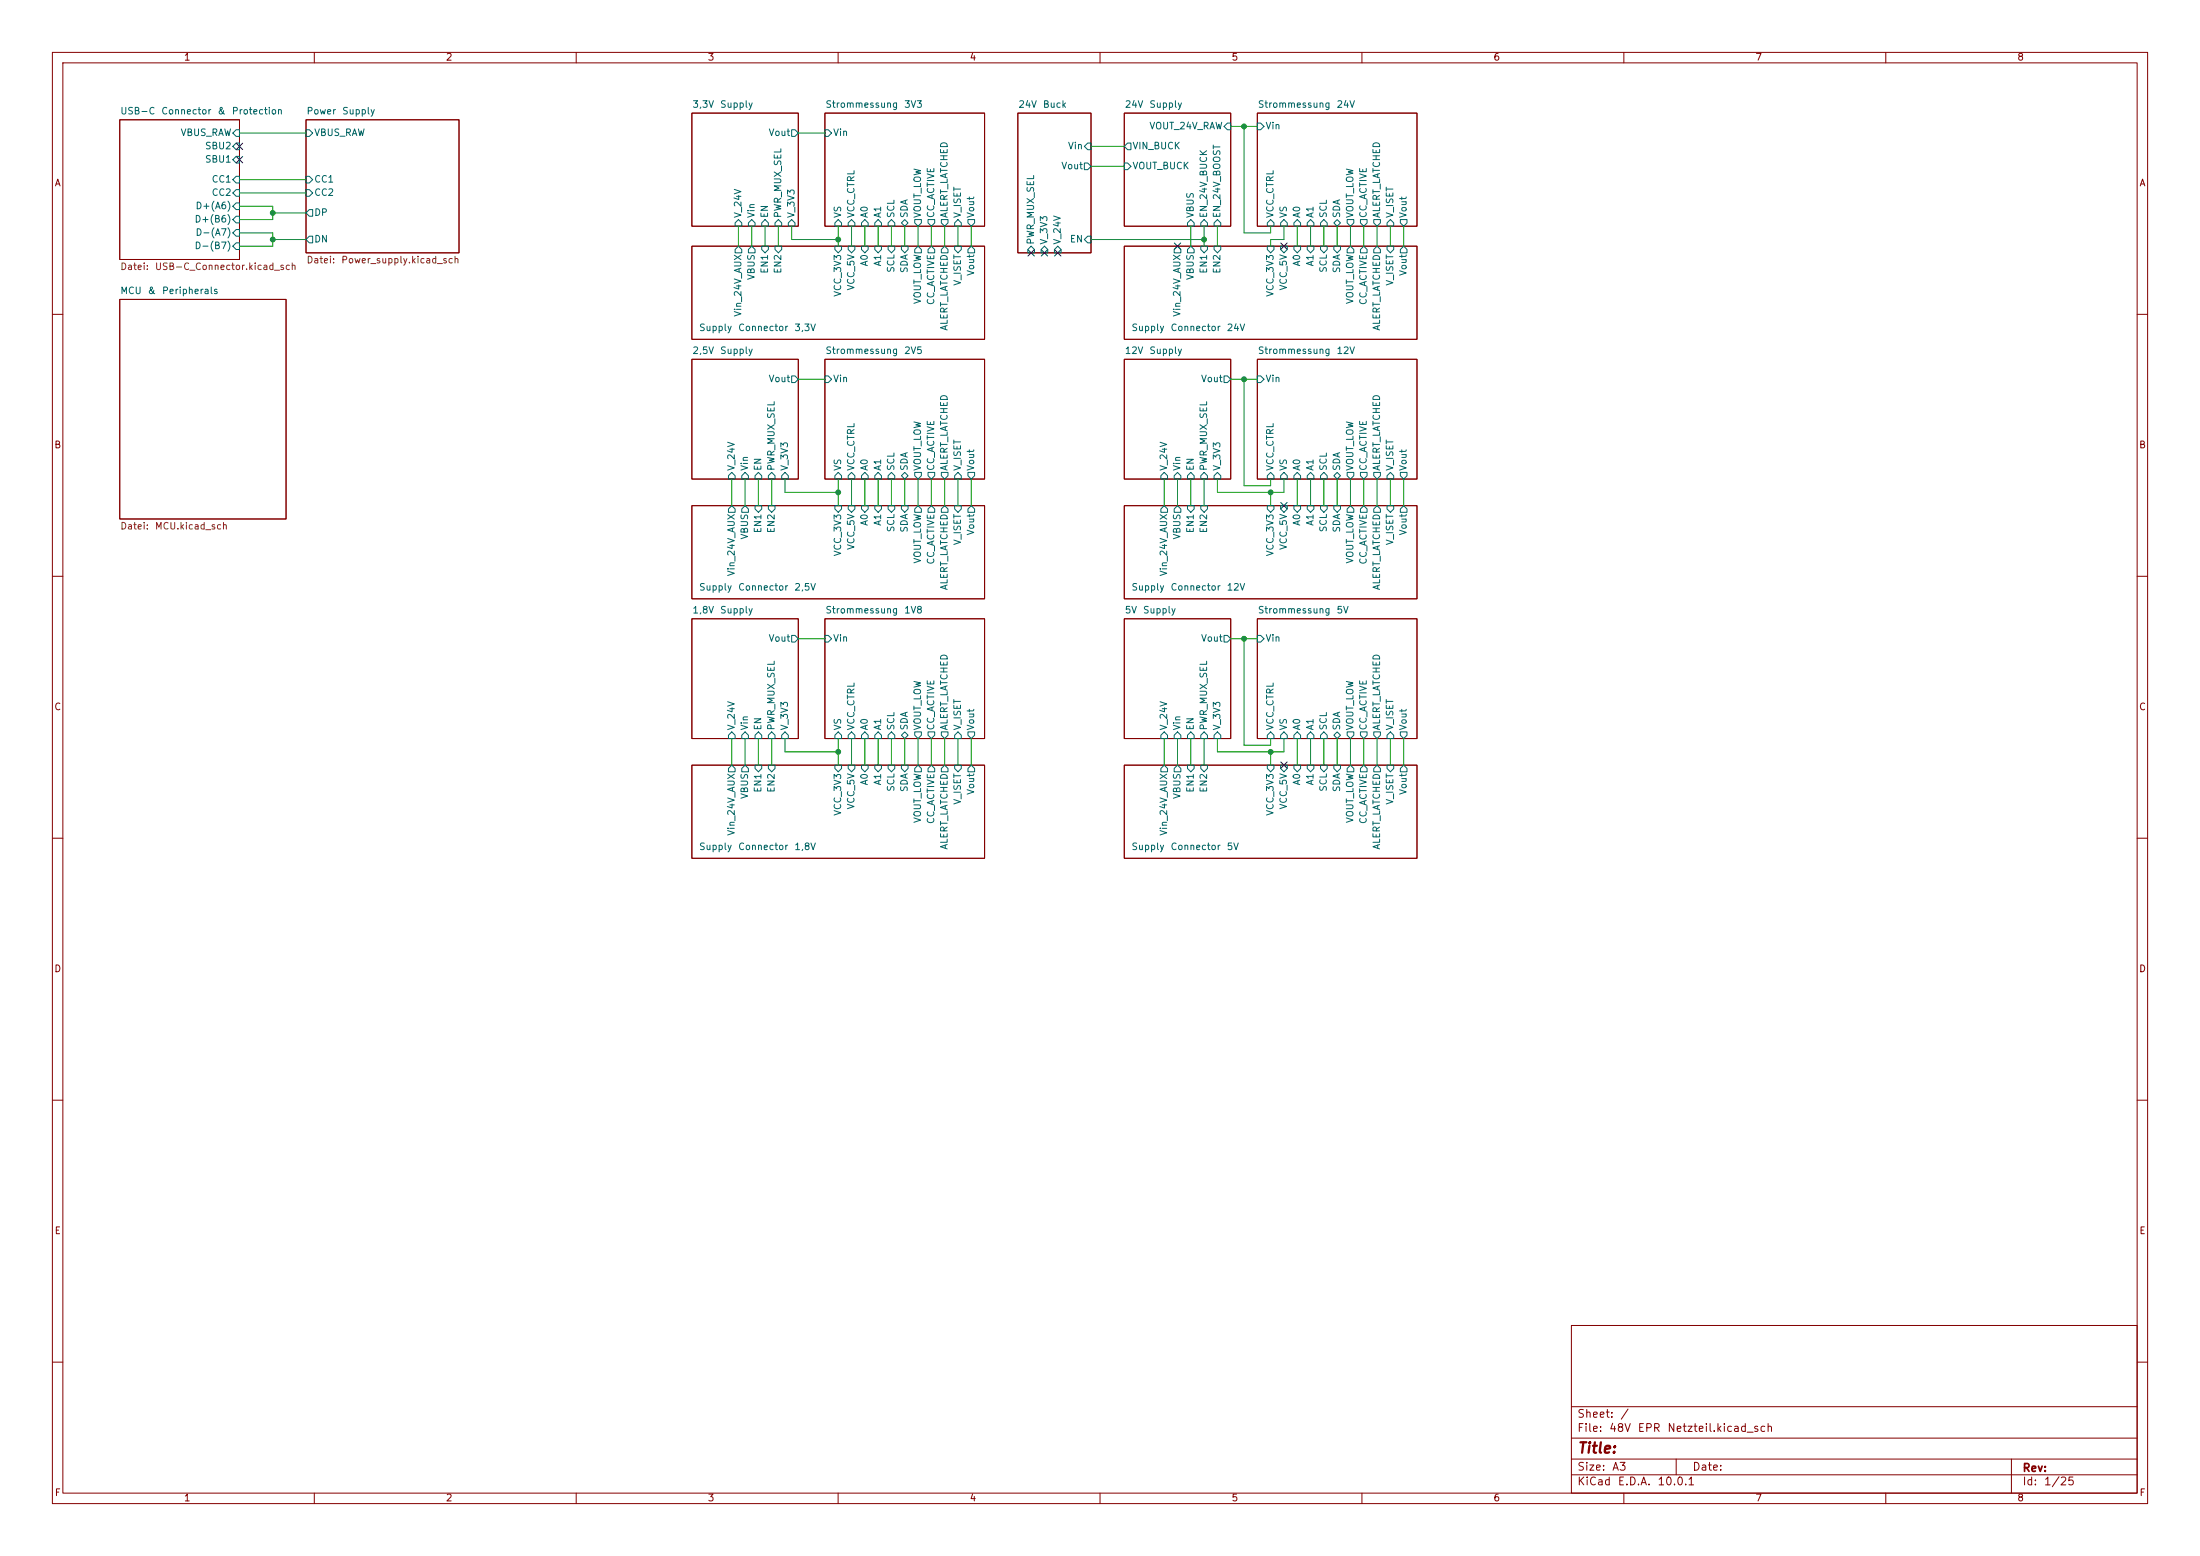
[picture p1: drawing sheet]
<svg xmlns="http://www.w3.org/2000/svg" width="420mm" height="297mm" viewBox="0 0 420 297" stroke-linecap="round" stroke-linejoin="round" font-family="sans-serif">
<g fill="none" stroke="#840000" stroke-width=".19">
<path d="M10 10h400v277h-400zM12 12h396v273h-396zM60 10v2M110 10v2M160 10v2M210 10v2M260 10v2M310 10v2M360 10v2M22.9 22.9h22.8v26.6h-22.8zM58.4 22.9h29.2v25.4h-29.2zM132.1 21.6h20.3v21.6h-20.3z"/>
<path d="M157.5 21.6h30.5v21.6h-30.5zM194.3 21.6h14v26.7h-14zM214.6 21.6h20.3v21.6h-20.3zM240 21.6h30.5v21.6h-30.5zM22.9 57.2h31.7v41.9h-31.7zM132.1 47h55.9v17.8h-55.9zM214.6 47h55.9v17.8h-55.9zM10 60h2M132.1 68.6h20.3v22.8h-20.3zM157.5 68.6h30.5v22.8h-30.5zM214.6 68.6h20.3v22.8h-20.3zM240 68.6h30.5v22.8h-30.5z"/>
<path d="M408 60h2M132.1 96.5h55.9v17.8h-55.9zM214.6 96.5h55.9v17.8h-55.9zM10 110h2M132.1 118.1h20.3v22.9h-20.3zM157.5 118.1h30.5v22.9h-30.5zM214.6 118.1h20.3v22.9h-20.3zM240 118.1h30.5v22.9h-30.5zM408 110h2M10 160h2M132.1 146.1h55.9v17.7h-55.9zM214.6 146.1h55.9v17.7h-55.9z"/>
<path d="M408 160h2M10 210h2M408 210h2M300 253h108v32h-108zM10 260h2M300 278.5h108M300 274.5h108M300 268.5h108M320 278.5v3M384 278.5v6.5M408 260h2M60 285v2"/>
<path d="M110 285v2M160 285v2M210 285v2M260 285v2M300 281.5h108M310 285v2M360 285v2"/>
</g>
<g fill="none" stroke="#006464" stroke-width=".19">
<path d="M44.4 34.3l.7-.6h.6v1.2h-.6zM44.4 36.8l.7-.6h.6v1.3h-.6zM44.4 39.4l.7-.7h.6v1.3h-.6zM44.4 30.5l.7-.7h.6v1.3h-.6zM44.4 27.9l.7-.6h.6v1.3h-.6zM44.4 25.4l.7-.6h.6v1.2h-.6zM58.4 33.7h.7l.6 .6-.6 .6h-.7zM58.4 36.2h.7l.6 .6-.6 .7h-.7zM58.4 24.8h.7l.6 .6-.6 .6h-.7zM151.1 24.8h.7l.6 .6-.6 .6h-.7zM157.5 24.8h.6l.6 .6-.6 .6h-.6zM207 27.9l.6-.6h.7v1.3h-.7z"/>
<path d="M207 31.1h.6l.7 .7-.7 .6h-.6zM214.6 31.1h.7l.6 .7-.6 .6h-.7zM215.3 27.3h.6v1.3h-.6l-.7-.7zM234.3 23.5h.6v1.3h-.6l-.6-.7zM240 23.5h.7l.6 .6-.6 .7h-.7zM44.4 41.9l.7-.6h.6v1.2h-.6zM44.4 44.5l.7-.7h.6v1.3h-.6zM44.4 47l.7-.6h.6v1.2h-.6zM59.1 45.1h.6v1.3h-.6l-.7-.7zM59.1 40h.6v1.3h-.6l-.7-.7zM140.3 42.5l.7-.6 .6 .6v.7h-1.3zM140.3 47.6l.7-.6 .6 .6v.7h-1.3z"/>
<path d="M142.9 42.5l.6-.6 .6 .6v.7h-1.2zM142.9 47.6l.6-.6 .6 .6v.7h-1.2zM145.4 47h1.3v.6l-.7 .7-.6-.7zM146 41.9l.7 .6v.7h-1.3v-.7zM148 47h1.2v.6l-.6 .7-.6-.7zM148.6 41.9l.6 .6v.7h-1.2v-.7zM151.1 41.9l.7 .6v.7h-1.3v-.7zM159.4 47h1.3v.6l-.7 .7-.6-.7zM160 41.9l.7 .6v.7h-1.3v-.7zM161.9 47h1.3v.6l-.6 .7-.7-.7zM162.6 41.9l.6 .6v.7h-1.3v-.7zM164.5 47h1.2v.6l-.6 .7-.6-.7z"/>
<path d="M165.1 41.9l.6 .6v.7h-1.2v-.7zM167 47h1.3v.6l-.7 .7-.6-.7zM167.6 41.9l.7 .6v.7h-1.3v-.7zM169.5 47h1.3v.6l-.6 .7-.7-.7zM169.5 42.5l.7-.6 .6 .6v.7h-1.3zM172.1 47h1.3v.6l-.7 .7-.6-.7zM172.1 42.5l.6-.6 .7 .6-.7 .7zM174.6 41.9h1.3v.6l-.6 .7-.7-.7zM175.3 47l.6 .6v.7h-1.3v-.7zM177.2 41.9h1.2v.6l-.6 .7-.6-.7zM177.8 47l.6 .6v.7h-1.2v-.7zM179.7 41.9h1.3v.6l-.7 .7-.6-.7z"/>
<path d="M180.3 47l.7 .6v.7h-1.3v-.7zM182.2 47h1.3v.6l-.6 .7-.7-.7zM182.9 41.9l.6 .6v.7h-1.3v-.7zM184.8 41.9h1.3v.6l-.7 .7-.6-.7zM185.4 47l.7 .6v.7h-1.3v-.7zM196.8 47l.7 .6v.7h-1.3v-.7zM199.4 47l.6 .6v.7h-1.2v-.7zM201.3 47.6l.6-.6 .7 .6v.7h-1.3zM207 45.7l.6-.6h.7v1.3h-.7zM224.8 47l.6 .6v.7h-1.2v-.7zM227.3 41.9l.7 .6v.7h-1.3v-.7zM227.3 47l.7 .6v.7h-1.3v-.7z"/>
<path d="M229.2 47h1.3v.6l-.6 .7-.7-.7zM229.9 41.9l.6 .6v.7h-1.3v-.7zM231.8 47h1.2v.6l-.6 .7-.6-.7zM232.4 41.9l.6 .6v.7h-1.2v-.7zM241.9 47h1.3v.6l-.6 .7-.7-.7zM242.6 41.9l.6 .6v.7h-1.3v-.7zM244.5 47h1.2v.6l-.6 .7-.6-.7zM245.1 41.9l.6 .6v.7h-1.2v-.7zM247 47h1.3v.6l-.7 .7-.6-.7zM247.6 41.9l.7 .6v.7h-1.3v-.7zM249.6 47h1.2v.6l-.6 .7-.6-.7zM250.2 41.9l.6 .6v.7h-1.2v-.7z"/>
<path d="M252.1 47h1.3v.6l-.7 .7-.6-.7zM252.7 41.9l.7 .6v.7h-1.3v-.7zM254.6 47h1.3v.6l-.6 .7-.7-.7zM254.6 42.5l.7-.6 .6 .6-.6 .7zM257.2 41.9h1.2v.6l-.6 .7-.6-.7zM257.8 47l.6 .6v.7h-1.2v-.7zM259.7 41.9h1.3v.6l-.7 .7-.6-.7zM260.3 47l.7 .6v.7h-1.3v-.7zM262.3 41.9h1.2v.6l-.6 .7-.6-.7zM262.9 47l.6 .6v.7h-1.2v-.7zM264.8 47h1.3v.6l-.7 .7-.6-.7zM265.4 41.9l.7 .6v.7h-1.3v-.7z"/>
<path d="M267.3 41.9h1.3v.6l-.6 .7-.7-.7zM268 47l.6 .6v.7h-1.3v-.7zM151.1 71.8h.7l.6 .6-.6 .6h-.7zM157.5 71.8h.6l.6 .6-.6 .6h-.6zM233.7 71.8h.6l.6 .6-.6 .6h-.6zM240 71.8h.7l.6 .6-.6 .6h-.7zM139.7 96.5l.6 .7v.6h-1.2v-.6zM139.7 90.2l.6 .6v.6h-1.2v-.6zM142.2 96.5l.7 .7v.6h-1.3v-.6zM142.2 90.2l.7 .6v.6h-1.3v-.6zM144.1 96.5h1.3v.7l-.6 .6-.7-.6zM144.8 90.2l.6 .6v.6h-1.3v-.6z"/>
<path d="M146.7 96.5h1.3v.7l-.7 .6-.6-.6zM147.3 90.2l.7 .6v.6h-1.3v-.6zM149.2 90.8l.7-.6 .6 .6v.6h-1.3zM159.4 96.5h1.3v.7l-.7 .6-.6-.6zM160 90.2l.7 .6v.6h-1.3v-.6zM161.9 96.5h1.3v.7l-.6 .6-.7-.6zM162.6 90.2l.6 .6v.6h-1.3v-.6zM164.5 96.5h1.2v.7l-.6 .6-.6-.6zM165.1 90.2l.6 .6v.6h-1.2v-.6zM167 96.5h1.3v.7l-.7 .6-.6-.6zM167.6 90.2l.7 .6v.6h-1.3v-.6zM169.5 96.5h1.3v.7l-.6 .6-.7-.6z"/>
<path d="M170.2 90.2l.6 .6v.6h-1.3v-.6zM172.1 90.8l.6-.6 .7 .6-.7 .6zM172.1 96.5h1.3v.7l-.7 .6-.6-.6zM174.6 90.2h1.3v.6l-.6 .6-.7-.6zM175.3 96.5l.6 .7v.6h-1.3v-.6zM177.2 90.2h1.2v.6l-.6 .6-.6-.6zM177.8 96.5l.6 .7v.6h-1.2v-.6zM179.7 90.2h1.3v.6l-.7 .6-.6-.6zM180.3 96.5l.7 .7v.6h-1.3v-.6zM182.2 96.5h1.3v.7l-.6 .6-.7-.6zM182.9 90.2l.6 .6v.6h-1.3v-.6zM184.8 90.2h1.3v.6l-.7 .6-.6-.6z"/>
<path d="M185.4 96.5l.7 .7v.6h-1.3v-.6zM221.6 90.8l.6-.6 .7 .6v.6h-1.3zM222.2 96.5l.7 .7v.6h-1.3v-.6zM224.2 90.8l.6-.6 .6 .6v.6h-1.2zM224.8 96.5l.6 .7v.6h-1.2v-.6zM226.7 96.5h1.3v.7l-.7 .6-.6-.6zM227.3 90.2l.7 .6v.6h-1.3v-.6zM229.2 96.5h1.3v.7l-.6 .6-.7-.6zM229.9 90.2l.6 .6v.6h-1.3v-.6zM232.4 90.2l.6 .6v.6h-1.2v-.6zM241.9 96.5h1.3v.7l-.6 .6-.7-.6zM242.6 90.2l.6 .6v.6h-1.3v-.6z"/>
<path d="M244.5 96.5h1.2v.7l-.6 .6-.6-.6zM244.5 90.8l.6-.6 .6 .6v.6h-1.2zM247 96.5h1.3v.7l-.7 .6-.6-.6zM247.6 90.2l.7 .6v.6h-1.3v-.6zM249.6 96.5h1.2v.7l-.6 .6-.6-.6zM250.2 90.2l.6 .6v.6h-1.2v-.6zM252.1 96.5h1.3v.7l-.7 .6-.6-.6zM252.7 90.2l.7 .6v.6h-1.3v-.6zM254.6 96.5h1.3v.7l-.6 .6-.7-.6zM254.6 90.8l.7-.6 .6 .6-.6 .6zM257.2 90.2h1.2v.6l-.6 .6-.6-.6zM257.8 96.5l.6 .7v.6h-1.2v-.6z"/>
<path d="M259.7 90.2h1.3v.6l-.7 .6-.6-.6zM260.3 96.5l.7 .7v.6h-1.3v-.6zM262.3 90.2h1.2v.6l-.6 .6-.6-.6zM262.9 96.5l.6 .7v.6h-1.2v-.6zM264.8 96.5h1.3v.7l-.7 .6-.6-.6zM265.4 90.2l.7 .6v.6h-1.3v-.6zM267.3 90.2h1.3v.6l-.6 .6-.7-.6zM268 96.5l.6 .7v.6h-1.3v-.6zM139.7 139.7l.6 .6v.7h-1.2v-.7zM142.2 139.7l.7 .6v.7h-1.3v-.7zM144.8 139.7l.6 .6v.7h-1.3v-.7zM147.3 139.7l.7 .6v.7h-1.3v-.7z"/>
<path d="M151.1 121.3h.7l.6 .6-.6 .7h-.7zM157.5 121.3h.6l.6 .6-.6 .7h-.6zM160 139.7l.7 .6v.7h-1.3v-.7zM162.6 139.7l.6 .6v.7h-1.3v-.7zM165.1 139.7l.6 .6v.7h-1.2v-.7zM167.6 139.7l.7 .6v.7h-1.3v-.7zM170.2 139.7l.6 .6v.7h-1.3v-.7zM174.6 139.7h1.3v.6l-.6 .7-.7-.7zM177.2 139.7h1.2v.6l-.6 .7-.6-.7zM179.7 139.7h1.3v.6l-.7 .7-.6-.7zM182.9 139.7l.6 .6v.7h-1.3v-.7zM184.8 139.7h1.3v.6l-.7 .7-.6-.7z"/>
<path d="M224.8 139.7l.6 .6v.7h-1.2v-.7zM227.3 139.7l.7 .6v.7h-1.3v-.7zM229.9 139.7l.6 .6v.7h-1.3v-.7zM232.4 139.7l.6 .6v.7h-1.2v-.7zM233.7 121.3h.6l.6 .6-.6 .7h-.6zM240 121.3h.7l.6 .6-.6 .7h-.7zM247.6 139.7l.7 .6v.7h-1.3v-.7zM250.2 139.7l.6 .6v.7h-1.2v-.7zM252.7 139.7l.7 .6v.7h-1.3v-.7zM257.2 139.7h1.2v.6l-.6 .7-.6-.7zM259.7 139.7h1.3v.6l-.7 .7-.6-.7zM262.3 139.7h1.2v.6l-.6 .7-.6-.7z"/>
<path d="M265.4 139.7l.7 .6v.7h-1.3v-.7zM267.3 139.7h1.3v.6l-.6 .7-.7-.7zM139.7 146.1l.6 .6v.6h-1.2v-.6zM142.2 146.1l.7 .6v.6h-1.3v-.6zM144.1 146.1h1.3v.6l-.6 .6-.7-.6zM146.7 146.1h1.3v.6l-.7 .6-.6-.6zM149.2 140.3l.7-.6 .6 .6v.7h-1.3zM159.4 146.1h1.3v.6l-.7 .6-.6-.6zM161.9 146.1h1.3v.6l-.6 .6-.7-.6zM164.5 146.1h1.2v.6l-.6 .6-.6-.6zM167 146.1h1.3v.6l-.7 .6-.6-.6zM169.5 146.1h1.3v.6l-.6 .6-.7-.6z"/>
<path d="M172.1 140.3l.6-.6 .7 .6-.7 .7zM172.1 146.1h1.3v.6l-.7 .6-.6-.6zM175.3 146.1l.6 .6v.6h-1.3v-.6zM177.8 146.1l.6 .6v.6h-1.2v-.6zM180.3 146.1l.7 .6v.6h-1.3v-.6zM182.2 146.1h1.3v.6l-.6 .6-.7-.6zM185.4 146.1l.7 .6v.6h-1.3v-.6zM221.6 140.3l.6-.6 .7 .6v.7h-1.3zM222.2 146.1l.7 .6v.6h-1.3v-.6zM224.2 146.7l.6-.6 .6 .6v.6h-1.2zM226.7 146.1h1.3v.6l-.7 .6-.6-.6zM229.2 146.1h1.3v.6l-.6 .6-.7-.6z"/>
<path d="M241.9 140.3l.7-.6 .6 .6v.7h-1.3zM241.9 146.1h1.3v.6l-.6 .6-.7-.6zM244.5 140.3l.6-.6 .6 .6v.7h-1.2zM244.5 146.1h1.2v.6l-.6 .6-.6-.6zM247 146.1h1.3v.6l-.7 .6-.6-.6zM249.6 146.1h1.2v.6l-.6 .6-.6-.6zM252.1 146.1h1.3v.6l-.7 .6-.6-.6zM254.6 140.3l.7-.6 .6 .6-.6 .7zM254.6 146.1h1.3v.6l-.6 .6-.7-.6zM257.8 146.1l.6 .6v.6h-1.2v-.6zM260.3 146.1l.7 .6v.6h-1.3v-.6zM262.9 146.1l.6 .6v.6h-1.2v-.6z"/>
<path d="M264.8 146.1h1.3v.6l-.7 .6-.6-.6zM268 146.1l.6 .6v.6h-1.3v-.6z"/>
</g>
<g fill="none" stroke="#009600" stroke-width=".19">
<path d="M45.7 39.4h6.4v2.5h-6.4M45.7 25.4h12.7M45.7 36.8h12.7M45.7 34.3h12.7M152.4 25.4h5.1M208.3 27.9h6.3M208.3 31.8h6.3M234.9 24.1h5.1M237.5 24.1v20.4h5.1v-1.3M45.7 44.5h6.4v2.5h-6.4M52.1 45.7h6.3M52.1 40.6h6.3"/>
<path d="M141 43.2v3.8M143.5 43.2v3.8M146 43.2v3.8M148.6 43.2v3.8M151.1 43.2v2.5h8.9M160 43.2v3.8M162.6 43.2v3.8M165.1 43.2v3.8M167.6 43.2v3.8M170.2 43.2v3.8M172.7 43.2v3.8M175.3 43.2v3.8"/>
<path d="M177.8 43.2v3.8M180.3 43.2v3.8M182.9 43.2v3.8M185.4 43.2v3.8M208.3 45.7h21.6M227.3 43.2v3.8M229.9 43.2v3.8M232.4 43.2v3.8M245.1 43.2v2.5h-2.5v1.3M247.6 43.2v3.8M250.2 43.2v3.8M252.7 43.2v3.8"/>
<path d="M255.3 43.2v3.8M257.8 43.2v3.8M260.3 43.2v3.8M262.9 43.2v3.8M265.4 43.2v3.8M268 43.2v3.8M152.4 72.4h5.1M234.9 72.4h5.1M237.5 72.4v20.3h5.1v-1.3M139.7 91.4v5.1M142.2 91.4v5.1M144.8 91.4v5.1"/>
<path d="M147.3 91.4v5.1M149.9 91.4v2.6h10.1M160 91.4v5.1M162.6 91.4v5.1M165.1 91.4v5.1M167.6 91.4v5.1M170.2 91.4v5.1M172.7 91.4v5.1M175.3 91.4v5.1M177.8 91.4v5.1M180.3 91.4v5.1M182.9 91.4v5.1"/>
<path d="M185.4 91.4v5.1M222.2 91.4v5.1M224.8 91.4v5.1M227.3 91.4v5.1M229.9 91.4v5.1M232.4 91.4v2.6h12.7v-2.6M242.6 94v2.5M247.6 91.4v5.1M250.2 91.4v5.1M252.7 91.4v5.1M255.3 91.4v5.1M257.8 91.4v5.1"/>
<path d="M260.3 91.4v5.1M262.9 91.4v5.1M265.4 91.4v5.1M268 91.4v5.1M152.4 121.9h5.1M234.9 121.9h5.1M237.5 121.9v20.3h5.1v-1.2M139.7 141v5.1M142.2 141v5.1M144.8 141v5.1M147.3 141v5.1M149.9 141v2.5h10.1"/>
<path d="M160 141v5.1M162.6 141v5.1M165.1 141v5.1M167.6 141v5.1M170.2 141v5.1M172.7 141v5.1M175.3 141v5.1M177.8 141v5.1M180.3 141v5.1M182.9 141v5.1M185.4 141v5.1M222.2 141v5.1"/>
<path d="M224.8 141v5.1M227.3 141v5.1M229.9 141v5.1M232.4 141v2.5h12.7v-2.5M242.6 143.5v2.6M247.6 141v5.1M250.2 141v5.1M252.7 141v5.1M255.3 141v5.1M257.8 141v5.1M260.3 141v5.1M262.9 141v5.1"/>
<path d="M265.4 141v5.1M268 141v5.1"/>
</g>
<g fill="none" stroke="#000084" stroke-width=".19">
<path d="M45.1 27.3l1.2 1.2M45.1 29.9l1.2 1.2M46.3 27.3l-1.2 1.2M46.3 29.9l-1.2 1.2M196.2 47.7l1.3 1.2M197.5 47.7l-1.3 1.2M198.8 47.7l1.2 1.2M200 47.7l-1.2 1.2M201.3 47.7l1.2 1.2M202.5 47.7l-1.2 1.2M224.2 46.4l1.2 1.2M225.4 46.4l-1.2 1.2"/>
<path d="M244.5 46.4l1.2 1.2M245.7 46.4l-1.2 1.2M244.5 95.9l1.2 1.2M245.7 95.9l-1.2 1.2M244.5 145.4l1.2 1.3M245.7 145.4l-1.2 1.3"/>
</g>
<g fill="#009600" stroke="#009600" stroke-width=".19">
<circle cx="52.1" cy="45.7" r=".46"/>
<circle cx="52.1" cy="40.6" r=".46"/>
<circle cx="160" cy="45.7" r=".46"/>
<circle cx="237.5" cy="121.9" r=".46"/>
<circle cx="242.6" cy="143.5" r=".46"/>
<circle cx="237.5" cy="72.4" r=".46"/>
<circle cx="237.5" cy="24.1" r=".46"/>
<circle cx="160" cy="94" r=".46"/>
<circle cx="160" cy="143.5" r=".46"/>
<circle cx="229.9" cy="45.7" r=".46"/>
<circle cx="242.6" cy="94" r=".46"/>
</g>
<text font-size="2" fill="#840000" x="301" y="277.9">Title:</text>
<g font-size="1.5" fill="#840000">
<text x="301" y="273.7">File:</text>
<text x="301" y="271">Sheet:</text>
<text x="307.1" y="273.7">48V</text>
<text x="309.2" y="271">/</text>
<text x="312.5" y="273.7">EPR</text>
<text x="318.2" y="273.7">Netzteil.kicad_sch</text>
<text x="301" y="281.1">Size:</text>
<text x="307.6" y="281.1">A3</text>
<text x="323" y="281.1">Date:</text>
<text x="386" y="281.3">Rev:</text>
<text x="301" y="283.9">KiCad</text>
<text x="308.7" y="283.9">E.D.A.</text>
<text x="316.3" y="283.9">10.0.1</text>
<text x="386" y="283.9">Id:</text>
<text x="390.1" y="283.9">1/25</text>
</g>
<g font-size="1.3" fill="#840000">
<text x="35" y="11.9">1</text>
<text x="85" y="11.9">2</text>
<text x="135" y="11.9">3</text>
<text x="185" y="11.9">4</text>
<text x="235" y="11.9">5</text>
<text x="285" y="11.9">6</text>
<text x="335" y="11.9">7</text>
<text x="385" y="11.9">8</text>
<text x="10.3" y="35.9">A</text>
<text x="408.3" y="35.9">A</text>
<text x="10.3" y="85.9">B</text>
<text x="408.2" y="85.9">B</text>
<text x="10.3" y="135.9">C</text>
<text x="408.2" y="135.9">C</text>
<text x="10.3" y="185.9">D</text>
<text x="408.2" y="185.9">D</text>
<text x="10.3" y="235.9">E</text>
<text x="408.3" y="235.9">E</text>
<text x="10.3" y="285.9">F</text>
<text x="35" y="286.9">1</text>
<text x="85" y="286.9">2</text>
<text x="135" y="286.9">3</text>
<text x="185" y="286.9">4</text>
<text x="235" y="286.9">5</text>
<text x="285" y="286.9">6</text>
<text x="335" y="286.9">7</text>
<text x="385" y="286.9">8</text>
<text x="408.3" y="285.9">F</text>
</g>
<g font-size="1.3" fill="#006464">
<text x="22.9" y="22.1">USB-C</text>
<text x="30.7" y="22.1">Connector</text>
<text x="41.4" y="22.1">&amp;</text>
<text x="44.2" y="22.1">Protection</text>
<text x="58.4" y="22.1">Power</text>
<text x="65.2" y="22.1">Supply</text>
<text x="132.1" y="20.9">3,3V</text>
<text x="137.4" y="20.9">Supply</text>
<text x="157.5" y="20.9">Strommessung</text>
<text x="172.5" y="20.9">3V3</text>
<text x="194.3" y="20.9">24V</text>
<text x="199" y="20.9">Buck</text>
<text x="214.6" y="20.9">24V</text>
<text x="219.3" y="20.9">Supply</text>
<text x="240" y="20.9">Strommessung</text>
<text x="255" y="20.9">24V</text>
<text x="34.4" y="26.3">VBUS_RAW</text>
<text x="39" y="28.8">SBU2</text>
<text x="59.9" y="26.3">VBUS_RAW</text>
<text x="146.6" y="26.3">Vout</text>
<text x="158.9" y="26.3">Vin</text>
<text x="203.8" y="28.8">Vin</text>
<text x="216.1" y="28.8">VIN_BUCK</text>
<text x="219.3" y="25">VOUT_24V_RAW</text>
<text x="241.5" y="25">Vin</text>
<text x="39" y="31.3">SBU1</text>
<text x="40.3" y="35.2">CC1</text>
<text x="59.9" y="35.2">CC1</text>
<text x="202.5" y="32.6">Vout</text>
<text x="216.1" y="32.6">VOUT_BUCK</text>
<text x="37.2" y="40.2">D+(A6)</text>
<text x="40.3" y="37.7">CC2</text>
<text x="59.9" y="37.7">CC2</text>
<text x="59.9" y="41.5">DP</text>
<text x="141.8" y="41.7" transform="rotate(-90 141.8 41.7)">V_24V</text>
<text x="144.4" y="41.7" transform="rotate(-90 144.4 41.7)">Vin</text>
<text x="146.9" y="41.7" transform="rotate(-90 146.9 41.7)">EN</text>
<text x="149.5" y="41.7" transform="rotate(-90 149.5 41.7)">PWR_MUX_SEL</text>
<text x="152" y="41.7" transform="rotate(-90 152 41.7)">V_3V3</text>
<text x="160.9" y="41.7" transform="rotate(-90 160.9 41.7)">VS</text>
<text x="163.4" y="41.7" transform="rotate(-90 163.4 41.7)">VCC_CTRL</text>
<text x="166" y="41.7" transform="rotate(-90 166 41.7)">A0</text>
<text x="168.5" y="41.7" transform="rotate(-90 168.5 41.7)">A1</text>
<text x="171" y="41.7" transform="rotate(-90 171 41.7)">SCL</text>
<text x="173.6" y="41.7" transform="rotate(-90 173.6 41.7)">SDA</text>
<text x="176.1" y="41.7" transform="rotate(-90 176.1 41.7)">VOUT_LOW</text>
<text x="178.7" y="41.7" transform="rotate(-90 178.7 41.7)">CC_ACTIVE</text>
<text x="181.2" y="41.7" transform="rotate(-90 181.2 41.7)">ALERT_LATCHED</text>
<text x="183.7" y="41.7" transform="rotate(-90 183.7 41.7)">V_ISET</text>
<text x="186.3" y="41.7" transform="rotate(-90 186.3 41.7)">Vout</text>
<text x="228.2" y="41.7" transform="rotate(-90 228.2 41.7)">VBUS</text>
<text x="230.7" y="41.7" transform="rotate(-90 230.7 41.7)">EN_24V_BUCK</text>
<text x="233.3" y="41.7" transform="rotate(-90 233.3 41.7)">EN_24V_BOOST</text>
<text x="243.4" y="41.7" transform="rotate(-90 243.4 41.7)">VCC_CTRL</text>
<text x="246" y="41.7" transform="rotate(-90 246 41.7)">VS</text>
<text x="248.5" y="41.7" transform="rotate(-90 248.5 41.7)">A0</text>
<text x="251.1" y="41.7" transform="rotate(-90 251.1 41.7)">A1</text>
<text x="253.6" y="41.7" transform="rotate(-90 253.6 41.7)">SCL</text>
<text x="256.1" y="41.7" transform="rotate(-90 256.1 41.7)">SDA</text>
<text x="258.7" y="41.7" transform="rotate(-90 258.7 41.7)">VOUT_LOW</text>
<text x="261.2" y="41.7" transform="rotate(-90 261.2 41.7)">CC_ACTIVE</text>
<text x="263.8" y="41.7" transform="rotate(-90 263.8 41.7)">ALERT_LATCHED</text>
<text x="266.3" y="41.7" transform="rotate(-90 266.3 41.7)">V_ISET</text>
<text x="268.8" y="41.7" transform="rotate(-90 268.8 41.7)">Vout</text>
<text x="37" y="42.8">D+(B6)</text>
<text x="37" y="47.9">D-(B7)</text>
<text x="37.2" y="45.3">D-(A7)</text>
<text x="59.9" y="46.6">DN</text>
<text x="197.7" y="46.8" transform="rotate(-90 197.7 46.8)">PWR_MUX_SEL</text>
<text x="200.3" y="46.8" transform="rotate(-90 200.3 46.8)">V_3V3</text>
<text x="202.8" y="46.8" transform="rotate(-90 202.8 46.8)">V_24V</text>
<text x="204.1" y="46.6">EN</text>
<text x="144.4" y="53.6" transform="rotate(-90 144.4 53.6)">VBUS</text>
<text x="146.9" y="52.3" transform="rotate(-90 146.9 52.3)">EN1</text>
<text x="149.5" y="52.3" transform="rotate(-90 149.5 52.3)">EN2</text>
<text x="166" y="51" transform="rotate(-90 166 51)">A0</text>
<text x="168.5" y="51" transform="rotate(-90 168.5 51)">A1</text>
<text x="171" y="52.2" transform="rotate(-90 171 52.2)">SCL</text>
<text x="173.6" y="52.2" transform="rotate(-90 173.6 52.2)">SDA</text>
<text x="186.3" y="52.8" transform="rotate(-90 186.3 52.8)">Vout</text>
<text x="228.2" y="53.6" transform="rotate(-90 228.2 53.6)">VBUS</text>
<text x="230.7" y="52.3" transform="rotate(-90 230.7 52.3)">EN1</text>
<text x="233.3" y="52.3" transform="rotate(-90 233.3 52.3)">EN2</text>
<text x="248.5" y="51" transform="rotate(-90 248.5 51)">A0</text>
<text x="251.1" y="51" transform="rotate(-90 251.1 51)">A1</text>
<text x="253.6" y="52.2" transform="rotate(-90 253.6 52.2)">SCL</text>
<text x="256.1" y="52.2" transform="rotate(-90 256.1 52.2)">SDA</text>
<text x="268.8" y="52.8" transform="rotate(-90 268.8 52.8)">Vout</text>
<text x="22.9" y="56.4">MCU</text>
<text x="28.1" y="56.4">&amp;</text>
<text x="30.8" y="56.4">Peripherals</text>
<text x="160.9" y="56.8" transform="rotate(-90 160.9 56.8)">VCC_3V3</text>
<text x="163.4" y="55.5" transform="rotate(-90 163.4 55.5)">VCC_5V</text>
<text x="176.1" y="58.1" transform="rotate(-90 176.1 58.1)">VOUT_LOW</text>
<text x="178.7" y="58.3" transform="rotate(-90 178.7 58.3)">CC_ACTIVE</text>
<text x="183.7" y="54.6" transform="rotate(-90 183.7 54.6)">V_ISET</text>
<text x="243.4" y="56.8" transform="rotate(-90 243.4 56.8)">VCC_3V3</text>
<text x="246" y="55.5" transform="rotate(-90 246 55.5)">VCC_5V</text>
<text x="258.7" y="58.1" transform="rotate(-90 258.7 58.1)">VOUT_LOW</text>
<text x="261.2" y="58.3" transform="rotate(-90 261.2 58.3)">CC_ACTIVE</text>
<text x="266.3" y="54.6" transform="rotate(-90 266.3 54.6)">V_ISET</text>
<text x="133.3" y="63.5">Supply</text>
<text x="140.8" y="63.5">Connector</text>
<text x="141.8" y="60.6" transform="rotate(-90 141.8 60.6)">Vin_24V_AUX</text>
<text x="151.5" y="63.5">3,3V</text>
<text x="181.2" y="63.2" transform="rotate(-90 181.2 63.2)">ALERT_LATCHED</text>
<text x="215.9" y="63.5">Supply</text>
<text x="223.4" y="63.5">Connector</text>
<text x="225.7" y="60.6" transform="rotate(-90 225.7 60.6)">Vin_24V_AUX</text>
<text x="234.1" y="63.5">24V</text>
<text x="263.8" y="63.2" transform="rotate(-90 263.8 63.2)">ALERT_LATCHED</text>
<text x="132.1" y="67.9">2,5V</text>
<text x="137.4" y="67.9">Supply</text>
<text x="157.5" y="67.9">Strommessung</text>
<text x="172.5" y="67.9">2V5</text>
<text x="214.6" y="67.9">12V</text>
<text x="219.3" y="67.9">Supply</text>
<text x="240" y="67.9">Strommessung</text>
<text x="255" y="67.9">12V</text>
<text x="146.6" y="73.3">Vout</text>
<text x="158.9" y="73.3">Vin</text>
<text x="229.2" y="73.3">Vout</text>
<text x="241.5" y="73.3">Vin</text>
<text x="140.6" y="90" transform="rotate(-90 140.6 90)">V_24V</text>
<text x="143.1" y="90" transform="rotate(-90 143.1 90)">Vin</text>
<text x="145.6" y="90" transform="rotate(-90 145.6 90)">EN</text>
<text x="148.2" y="90" transform="rotate(-90 148.2 90)">PWR_MUX_SEL</text>
<text x="150.7" y="90" transform="rotate(-90 150.7 90)">V_3V3</text>
<text x="160.9" y="90" transform="rotate(-90 160.9 90)">VS</text>
<text x="163.4" y="90" transform="rotate(-90 163.4 90)">VCC_CTRL</text>
<text x="166" y="90" transform="rotate(-90 166 90)">A0</text>
<text x="168.5" y="90" transform="rotate(-90 168.5 90)">A1</text>
<text x="171" y="90" transform="rotate(-90 171 90)">SCL</text>
<text x="173.6" y="90" transform="rotate(-90 173.6 90)">SDA</text>
<text x="176.1" y="90" transform="rotate(-90 176.1 90)">VOUT_LOW</text>
<text x="178.7" y="90" transform="rotate(-90 178.7 90)">CC_ACTIVE</text>
<text x="181.2" y="90" transform="rotate(-90 181.2 90)">ALERT_LATCHED</text>
<text x="183.7" y="90" transform="rotate(-90 183.7 90)">V_ISET</text>
<text x="186.3" y="90" transform="rotate(-90 186.3 90)">Vout</text>
<text x="223.1" y="90" transform="rotate(-90 223.1 90)">V_24V</text>
<text x="225.7" y="90" transform="rotate(-90 225.7 90)">Vin</text>
<text x="228.2" y="90" transform="rotate(-90 228.2 90)">EN</text>
<text x="230.7" y="90" transform="rotate(-90 230.7 90)">PWR_MUX_SEL</text>
<text x="233.3" y="90" transform="rotate(-90 233.3 90)">V_3V3</text>
<text x="243.4" y="90" transform="rotate(-90 243.4 90)">VCC_CTRL</text>
<text x="246" y="90" transform="rotate(-90 246 90)">VS</text>
<text x="248.5" y="90" transform="rotate(-90 248.5 90)">A0</text>
<text x="251.1" y="90" transform="rotate(-90 251.1 90)">A1</text>
<text x="253.6" y="90" transform="rotate(-90 253.6 90)">SCL</text>
<text x="256.1" y="90" transform="rotate(-90 256.1 90)">SDA</text>
<text x="258.7" y="90" transform="rotate(-90 258.7 90)">VOUT_LOW</text>
<text x="261.2" y="90" transform="rotate(-90 261.2 90)">CC_ACTIVE</text>
<text x="263.8" y="90" transform="rotate(-90 263.8 90)">ALERT_LATCHED</text>
<text x="266.3" y="90" transform="rotate(-90 266.3 90)">V_ISET</text>
<text x="268.8" y="90" transform="rotate(-90 268.8 90)">Vout</text>
<text x="145.6" y="101.9" transform="rotate(-90 145.6 101.9)">EN1</text>
<text x="148.2" y="101.9" transform="rotate(-90 148.2 101.9)">EN2</text>
<text x="166" y="100.5" transform="rotate(-90 166 100.5)">A0</text>
<text x="168.5" y="100.5" transform="rotate(-90 168.5 100.5)">A1</text>
<text x="171" y="101.7" transform="rotate(-90 171 101.7)">SCL</text>
<text x="173.6" y="101.8" transform="rotate(-90 173.6 101.8)">SDA</text>
<text x="228.2" y="101.9" transform="rotate(-90 228.2 101.9)">EN1</text>
<text x="230.7" y="101.9" transform="rotate(-90 230.7 101.9)">EN2</text>
<text x="248.5" y="100.5" transform="rotate(-90 248.5 100.5)">A0</text>
<text x="251.1" y="100.5" transform="rotate(-90 251.1 100.5)">A1</text>
<text x="253.6" y="101.7" transform="rotate(-90 253.6 101.7)">SCL</text>
<text x="256.1" y="101.8" transform="rotate(-90 256.1 101.8)">SDA</text>
<text x="143.1" y="103.1" transform="rotate(-90 143.1 103.1)">VBUS</text>
<text x="160.9" y="106.3" transform="rotate(-90 160.9 106.3)">VCC_3V3</text>
<text x="163.4" y="105.1" transform="rotate(-90 163.4 105.1)">VCC_5V</text>
<text x="176.1" y="107.7" transform="rotate(-90 176.1 107.7)">VOUT_LOW</text>
<text x="178.7" y="107.9" transform="rotate(-90 178.7 107.9)">CC_ACTIVE</text>
<text x="183.7" y="104.2" transform="rotate(-90 183.7 104.2)">V_ISET</text>
<text x="186.3" y="102.3" transform="rotate(-90 186.3 102.3)">Vout</text>
<text x="225.7" y="103.1" transform="rotate(-90 225.7 103.1)">VBUS</text>
<text x="243.4" y="106.3" transform="rotate(-90 243.4 106.3)">VCC_3V3</text>
<text x="246" y="105.1" transform="rotate(-90 246 105.1)">VCC_5V</text>
<text x="258.7" y="107.7" transform="rotate(-90 258.7 107.7)">VOUT_LOW</text>
<text x="261.2" y="107.9" transform="rotate(-90 261.2 107.9)">CC_ACTIVE</text>
<text x="266.3" y="104.2" transform="rotate(-90 266.3 104.2)">V_ISET</text>
<text x="268.8" y="102.3" transform="rotate(-90 268.8 102.3)">Vout</text>
<text x="133.3" y="113">Supply</text>
<text x="140.6" y="110.1" transform="rotate(-90 140.6 110.1)">Vin_24V_AUX</text>
<text x="140.8" y="113">Connector</text>
<text x="151.5" y="113">2,5V</text>
<text x="181.2" y="112.8" transform="rotate(-90 181.2 112.8)">ALERT_LATCHED</text>
<text x="215.9" y="113">Supply</text>
<text x="223.1" y="110.1" transform="rotate(-90 223.1 110.1)">Vin_24V_AUX</text>
<text x="223.4" y="113">Connector</text>
<text x="234.1" y="113">12V</text>
<text x="263.8" y="112.8" transform="rotate(-90 263.8 112.8)">ALERT_LATCHED</text>
<text x="132.1" y="117.4">1,8V</text>
<text x="137.4" y="117.4">Supply</text>
<text x="157.5" y="117.4">Strommessung</text>
<text x="172.5" y="117.4">1V8</text>
<text x="214.6" y="117.4">5V</text>
<text x="218.1" y="117.4">Supply</text>
<text x="240" y="117.4">Strommessung</text>
<text x="255" y="117.4">5V</text>
<text x="146.6" y="122.8">Vout</text>
<text x="158.9" y="122.8">Vin</text>
<text x="229.2" y="122.8">Vout</text>
<text x="241.5" y="122.8">Vin</text>
<text x="140.6" y="139.5" transform="rotate(-90 140.6 139.5)">V_24V</text>
<text x="143.1" y="139.5" transform="rotate(-90 143.1 139.5)">Vin</text>
<text x="145.6" y="139.5" transform="rotate(-90 145.6 139.5)">EN</text>
<text x="148.2" y="139.5" transform="rotate(-90 148.2 139.5)">PWR_MUX_SEL</text>
<text x="150.7" y="139.5" transform="rotate(-90 150.7 139.5)">V_3V3</text>
<text x="160.9" y="139.5" transform="rotate(-90 160.9 139.5)">VS</text>
<text x="163.4" y="139.5" transform="rotate(-90 163.4 139.5)">VCC_CTRL</text>
<text x="166" y="139.5" transform="rotate(-90 166 139.5)">A0</text>
<text x="168.5" y="139.5" transform="rotate(-90 168.5 139.5)">A1</text>
<text x="171" y="139.5" transform="rotate(-90 171 139.5)">SCL</text>
<text x="173.6" y="139.5" transform="rotate(-90 173.6 139.5)">SDA</text>
<text x="176.1" y="139.5" transform="rotate(-90 176.1 139.5)">VOUT_LOW</text>
<text x="178.7" y="139.5" transform="rotate(-90 178.7 139.5)">CC_ACTIVE</text>
<text x="181.2" y="139.5" transform="rotate(-90 181.2 139.5)">ALERT_LATCHED</text>
<text x="183.7" y="139.5" transform="rotate(-90 183.7 139.5)">V_ISET</text>
<text x="186.3" y="139.5" transform="rotate(-90 186.3 139.5)">Vout</text>
<text x="223.1" y="139.5" transform="rotate(-90 223.1 139.5)">V_24V</text>
<text x="225.7" y="139.5" transform="rotate(-90 225.7 139.5)">Vin</text>
<text x="228.2" y="139.5" transform="rotate(-90 228.2 139.5)">EN</text>
<text x="230.7" y="139.5" transform="rotate(-90 230.7 139.5)">PWR_MUX_SEL</text>
<text x="233.3" y="139.5" transform="rotate(-90 233.3 139.5)">V_3V3</text>
<text x="243.4" y="139.5" transform="rotate(-90 243.4 139.5)">VCC_CTRL</text>
<text x="246" y="139.5" transform="rotate(-90 246 139.5)">VS</text>
<text x="248.5" y="139.5" transform="rotate(-90 248.5 139.5)">A0</text>
<text x="251.1" y="139.5" transform="rotate(-90 251.1 139.5)">A1</text>
<text x="253.6" y="139.5" transform="rotate(-90 253.6 139.5)">SCL</text>
<text x="256.1" y="139.5" transform="rotate(-90 256.1 139.5)">SDA</text>
<text x="258.7" y="139.5" transform="rotate(-90 258.7 139.5)">VOUT_LOW</text>
<text x="261.2" y="139.5" transform="rotate(-90 261.2 139.5)">CC_ACTIVE</text>
<text x="263.8" y="139.5" transform="rotate(-90 263.8 139.5)">ALERT_LATCHED</text>
<text x="266.3" y="139.5" transform="rotate(-90 266.3 139.5)">V_ISET</text>
<text x="268.8" y="139.5" transform="rotate(-90 268.8 139.5)">Vout</text>
<text x="143.1" y="152.6" transform="rotate(-90 143.1 152.6)">VBUS</text>
<text x="145.6" y="151.4" transform="rotate(-90 145.6 151.4)">EN1</text>
<text x="148.2" y="151.4" transform="rotate(-90 148.2 151.4)">EN2</text>
<text x="160.9" y="155.8" transform="rotate(-90 160.9 155.8)">VCC_3V3</text>
<text x="163.4" y="154.6" transform="rotate(-90 163.4 154.6)">VCC_5V</text>
<text x="166" y="150" transform="rotate(-90 166 150)">A0</text>
<text x="168.5" y="150" transform="rotate(-90 168.5 150)">A1</text>
<text x="171" y="151.2" transform="rotate(-90 171 151.2)">SCL</text>
<text x="173.6" y="151.3" transform="rotate(-90 173.6 151.3)">SDA</text>
<text x="183.7" y="153.7" transform="rotate(-90 183.7 153.7)">V_ISET</text>
<text x="186.3" y="151.8" transform="rotate(-90 186.3 151.8)">Vout</text>
<text x="225.7" y="152.6" transform="rotate(-90 225.7 152.6)">VBUS</text>
<text x="228.2" y="151.4" transform="rotate(-90 228.2 151.4)">EN1</text>
<text x="230.7" y="151.4" transform="rotate(-90 230.7 151.4)">EN2</text>
<text x="243.4" y="155.8" transform="rotate(-90 243.4 155.8)">VCC_3V3</text>
<text x="246" y="154.6" transform="rotate(-90 246 154.6)">VCC_5V</text>
<text x="248.5" y="150" transform="rotate(-90 248.5 150)">A0</text>
<text x="251.1" y="150" transform="rotate(-90 251.1 150)">A1</text>
<text x="253.6" y="151.2" transform="rotate(-90 253.6 151.2)">SCL</text>
<text x="256.1" y="151.3" transform="rotate(-90 256.1 151.3)">SDA</text>
<text x="266.3" y="153.7" transform="rotate(-90 266.3 153.7)">V_ISET</text>
<text x="268.8" y="151.8" transform="rotate(-90 268.8 151.8)">Vout</text>
<text x="140.6" y="159.6" transform="rotate(-90 140.6 159.6)">Vin_24V_AUX</text>
<text x="176.1" y="157.2" transform="rotate(-90 176.1 157.2)">VOUT_LOW</text>
<text x="178.7" y="157.4" transform="rotate(-90 178.7 157.4)">CC_ACTIVE</text>
<text x="223.1" y="159.6" transform="rotate(-90 223.1 159.6)">Vin_24V_AUX</text>
<text x="258.7" y="157.2" transform="rotate(-90 258.7 157.2)">VOUT_LOW</text>
<text x="261.2" y="157.4" transform="rotate(-90 261.2 157.4)">CC_ACTIVE</text>
<text x="133.3" y="162.6">Supply</text>
<text x="140.8" y="162.6">Connector</text>
<text x="151.5" y="162.6">1,8V</text>
<text x="181.2" y="162.3" transform="rotate(-90 181.2 162.3)">ALERT_LATCHED</text>
<text x="215.9" y="162.6">Supply</text>
<text x="223.4" y="162.6">Connector</text>
<text x="234.1" y="162.6">5V</text>
<text x="263.8" y="162.3" transform="rotate(-90 263.8 162.3)">ALERT_LATCHED</text>
</g>
<g font-size="1.3" fill="#725600">
<text x="22.9" y="51.8">Datei:</text>
<text x="29.5" y="51.8">USB-C_Connector.kicad_sch</text>
<text x="58.4" y="50.6">Datei:</text>
<text x="65" y="50.6">Power_supply.kicad_sch</text>
<text x="22.9" y="101.4">Datei:</text>
<text x="29.5" y="101.4">MCU.kicad_sch</text>
</g>
</svg>
